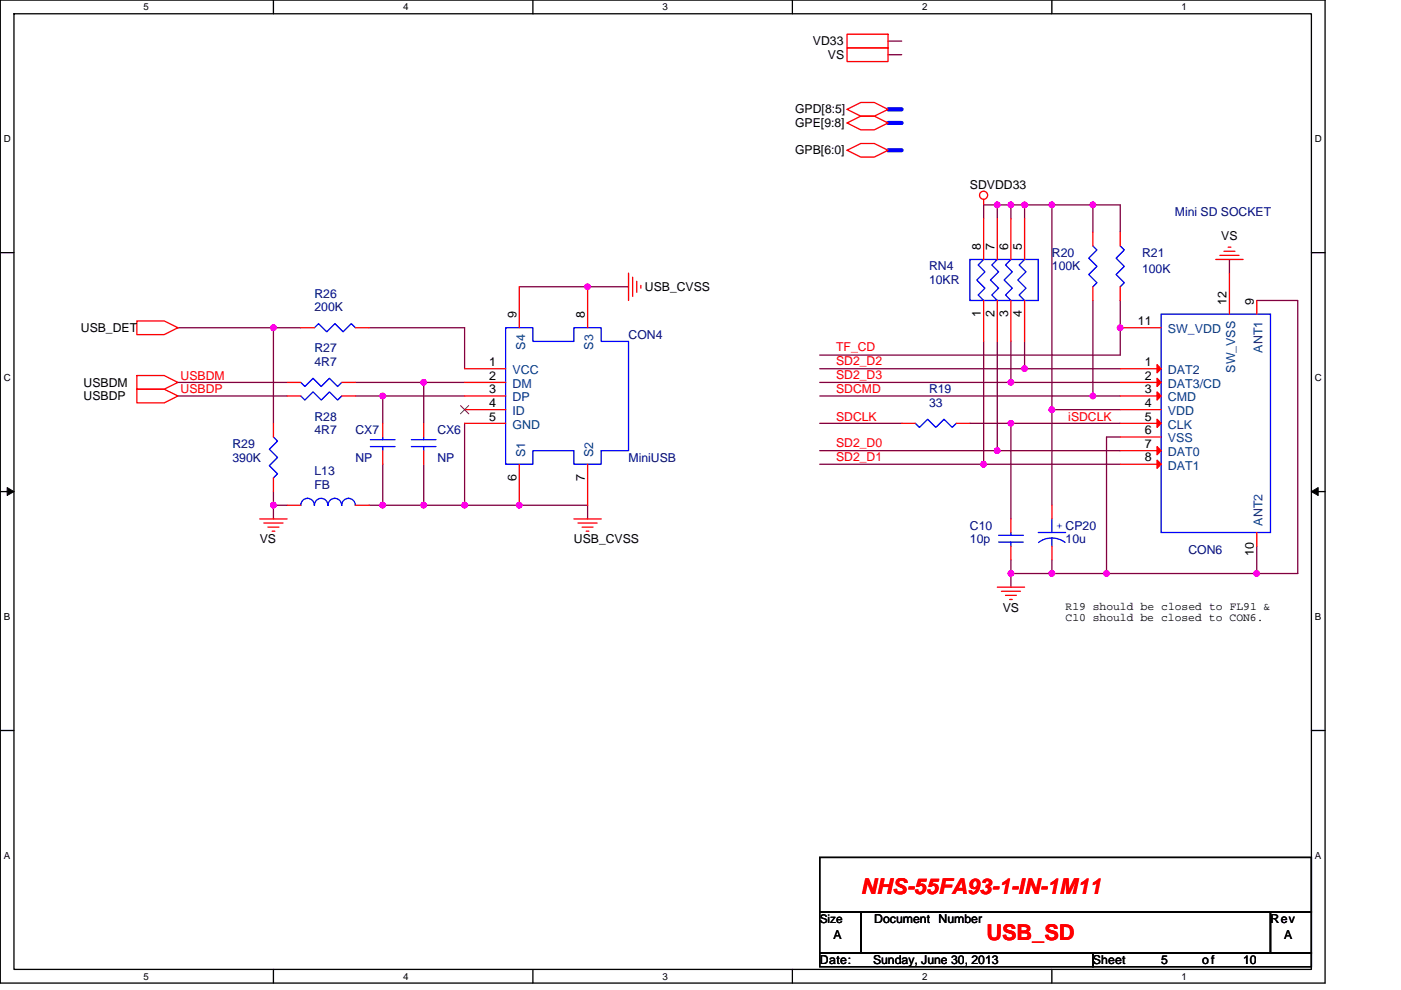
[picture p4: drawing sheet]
<svg xmlns="http://www.w3.org/2000/svg" width="297mm" height="210mm" viewBox="0 0 297 210" stroke-linecap="round" stroke-linejoin="round" font-family="sans-serif">
<path d="M.1 0h280.8v208.5h-280.8zM3 2.9h275v202.7h-275z" fill="none" stroke="#000" stroke-width=".28"/>
<g fill="#fff">
<path d="M30.5 .3h1.1v2.3h-1.1z"/>
<path d="M30.5 205.9h1.1v2.3h-1.1z"/>
</g>
<path d="M58 0v2.9M58 205.6v2.9" fill="none" stroke="#000" stroke-width=".28"/>
<g fill="#fff">
<path d="M85.5 .3h1.1v2.3h-1.1z"/>
<path d="M85.5 205.9h1.1v2.3h-1.1z"/>
</g>
<path d="M113 0v2.9M113 205.6v2.9" fill="none" stroke="#000" stroke-width=".28"/>
<g fill="#fff">
<path d="M140.5 .3h1.1v2.3h-1.1z"/>
<path d="M140.5 205.9h1.1v2.3h-1.1z"/>
</g>
<path d="M168 0v2.9M168 205.6v2.9" fill="none" stroke="#000" stroke-width=".28"/>
<g fill="#fff">
<path d="M195.5 .3h1.2v2.3h-1.2z"/>
<path d="M195.5 205.9h1.2v2.3h-1.2z"/>
</g>
<path d="M223 0v2.9M223 205.6v2.9" fill="none" stroke="#000" stroke-width=".28"/>
<g fill="#fff">
<path d="M250.5 .3h1.2v2.3h-1.2z"/>
<path d="M250.5 205.9h1.2v2.3h-1.2z"/>
<path d="M.8 28.3h1.5v2.3h-1.5z"/>
<path d="M278.8 28.3h1.5v2.3h-1.5z"/>
<path d="M.8 78.9h1.5v2.3h-1.5z"/>
<path d="M278.8 78.9h1.5v2.3h-1.5z"/>
</g>
<path d="M.1 53.6h2.9M278 53.6h2.9" fill="none" stroke="#000" stroke-width=".28"/>
<g fill="#fff">
<path d="M.8 129.6h1.4v2.3h-1.4z"/>
<path d="M278.8 129.6h1.4v2.3h-1.4z"/>
</g>
<path d="M.1 104.3h2.9M278 104.3h2.9" fill="none" stroke="#000" stroke-width=".28"/>
<path d="M1.5 103.4l1.5 .9-1.5 .8zM278 104.3l1.5-.9v1.7z" fill="#000" stroke="#000" stroke-width=".21"/>
<g fill="#fff">
<path d="M.8 180.3h1.4v2.3h-1.4z"/>
<path d="M278.8 180.3h1.4v2.3h-1.4z"/>
</g>
<path d="M.1 154.9h2.9M278 154.9h2.9M173.8 193.4h8.7v8.7h-8.7zM173.8 181.9h104.2v11.5h-104.2zM182.5 193.4h86.9v8.7h-86.9zM269.4 193.4h8.6v8.7h-8.6zM173.8 202.1h57.9v2.9h-57.9zM231.7 202.1h46.3v2.9h-46.3z" fill="none" stroke="#000" stroke-width=".28"/>
<g fill="none" stroke="#800040" stroke-width=".28">
<path d="M188.3 8.7h2.9M188.3 11.6h2.9M211.5 43.5h-2.9v2.9M214.3 43.5h2.9M214.3 43.5h-2.8v2.9M214.3 43.5v2.9M217.2 43.5v2.9M217.2 43.5h5.8M223 43.5h8.7M223 43.5v43.4M231.7 43.5v5.8M231.7 43.5h5.8v5.8"/>
<path d="M260.7 55v2.9M37.7 69.5h20.3M58 69.5v20.3M58 69.5h5.8M78.2 69.5h20.3v8.7M110.1 60.8h23.2M173.8 78.2h43.4M208.6 72.4v26.1M211.5 72.4v23.2M214.3 72.4v8.7M217.2 78.2h20.3M217.2 72.4v5.8"/>
<path d="M231.7 63.7v20.3M237.5 63.7v11.6h-63.7M266.5 63.7h8.6v57.9h-8.6v-5.8M37.7 81.1h23.2M37.7 84h23.2M75.4 81.1h14.4M75.4 84h5.7M81.1 84h17.4M81.1 98.5v8.7M81.1 84v5.8M89.8 81.1h8.7M89.8 98.5v8.7"/>
<path d="M89.8 81.1v8.7M98.5 89.8v17.4M173.8 89.8h17.4M173.8 81.1h40.5M173.8 95.6h37.7M173.8 98.5h34.8M173.8 84h57.9M205.7 89.8h8.6M208.6 98.5h28.9M211.5 95.6h26M214.3 81.1h23.2M214.3 89.8v20.3"/>
<path d="M214.3 89.8h23.2M223 86.9h14.5M223 86.9v20.3M231.7 84h5.8M237.5 92.7h-2.9v28.9M58 107.2v2.9M58 104.3v2.9M58 107.2h2.9M78.2 107.2h11.6M89.8 107.2h8.7M98.5 107.2h26.1v2.9M214.3 118.7v2.9"/>
<path d="M223 118.7v2.9M214.3 121.6h8.7M214.3 121.6v2.9M223 121.6h11.6M234.6 121.6h31.9"/>
</g>
<g fill="#f0f" stroke="#f0f" stroke-width=".28">
<circle cx="58" cy="69.5" r=".57"/>
<circle cx="58" cy="107.1" r=".57"/>
<circle cx="98.5" cy="107.1" r=".57"/>
<circle cx="124.6" cy="60.8" r=".57"/>
<circle cx="81.1" cy="84" r=".57"/>
<circle cx="89.8" cy="81.1" r=".57"/>
<circle cx="81.1" cy="107.1" r=".57"/>
<circle cx="89.8" cy="107.1" r=".57"/>
<circle cx="110.1" cy="107.1" r=".57"/>
<circle cx="214.3" cy="89.8" r=".57"/>
<circle cx="234.6" cy="121.6" r=".57"/>
<circle cx="223" cy="121.6" r=".57"/>
<circle cx="223" cy="86.9" r=".57"/>
<circle cx="214.3" cy="121.6" r=".57"/>
<circle cx="223" cy="43.5" r=".57"/>
<circle cx="231.7" cy="43.5" r=".57"/>
<circle cx="217.2" cy="78.2" r=".57"/>
<circle cx="266.4" cy="121.6" r=".57"/>
<circle cx="208.5" cy="98.5" r=".57"/>
<circle cx="211.4" cy="95.6" r=".57"/>
<circle cx="214.3" cy="81.1" r=".57"/>
<circle cx="231.7" cy="84" r=".57"/>
<circle cx="217.2" cy="43.5" r=".57"/>
<circle cx="211.4" cy="43.5" r=".57"/>
<circle cx="214.3" cy="43.5" r=".57"/>
<circle cx="237.5" cy="69.5" r=".57"/>
</g>
<path d="M188.3 23.2h2.9M188.3 26.1h2.9M188.3 31.9h2.9" fill="none" stroke="#00f" stroke-width=".87"/>
<g fill="none" stroke="#f00" stroke-width=".28">
<path d="M179.6 7.3h8.7v2.9h-8.7zM179.6 10.2h8.7v2.9h-8.7zM179.6 23.2l2.9-1.5h2.9l2.9 1.5-2.9 1.4h-2.9zM179.6 26.1l2.9-1.5h2.9l2.9 1.5-2.9 1.4h-2.9zM179.6 31.9l2.9-1.5h2.9l2.9 1.5-2.9 1.4h-2.9zM133.3 57.9v5.8M134.1 58.8v4.1M135 59.7v2.3M208.6 42.3v1.2M208.6 46.4v8.6M211.5 46.4v8.6M214.3 46.4v8.6"/>
<path d="M217.2 46.4v8.6M231.7 49.3v2.9M237.5 49.3v2.9M257.8 55h5.8M258.6 54.2h4.1M259.5 53.3h2.3M260.4 52.4h.6M260.7 57.9v8.7M29 79.7h5.8l2.9 1.4-2.9 1.4h-5.8zM29 68.1h5.8l2.9 1.4-2.9 1.5h-5.8zM63.8 69.5h2.9M75.4 69.5h2.8"/>
<path d="M98.5 78.2h8.7M110.1 60.8v8.7M124.6 60.8v8.7M135.9 60.5v.6M208.6 63.7v8.7M211.5 63.7v8.7M214.3 63.7v8.7M217.2 63.7v8.7M231.7 60.8v2.9M237.5 78.2h8.7M237.5 69.5h8.7M237.5 60.8v2.9"/>
<path d="M266.5 63.7v2.9M29 82.5h5.8l2.9 1.5-2.9 1.4h-5.8zM58 89.8v2.9M60.9 84h2.9M60.9 81.1h2.9M72.5 84h2.9M72.5 81.1h2.9M81.1 89.8v2.9M81.1 95.6v2.9M89.8 89.8v2.9M89.8 95.6v2.9M98.5 81.1h8.7"/>
<path d="M98.5 84h8.7M98.5 86.9h8.7M98.5 89.8h8.7M110.1 98.5v8.7M124.6 98.5v8.7M191.2 89.8h2.9M202.8 89.8h2.9M237.5 98.5h8.7M237.5 95.6h8.7M237.5 92.7h8.7M237.5 89.8h8.7M237.5 86.9h8.7"/>
<path d="M237.5 84h8.7M237.5 81.1h8.7M55.1 110.1h5.8M55.9 110.9h4.1M56.8 111.8h2.3M57.7 112.7h.6M58 101.4v2.9M60.9 107.2h2.9M75.4 107.2h2.8M121.7 110.1h5.8M122.6 110.9h4M123.4 111.8h2.3"/>
<path d="M124.3 112.7h.6M214.3 110.1v2.8M214.3 115.8v2.9M223 107.2v2.9M223 115.8v2.9M266.5 112.9v2.9M211.5 124.5h5.7M212.3 125.4h4.1M213.2 126.3h2.3M214.1 127.1h.5"/>
<circle cx="208.5" cy="41.4" r=".86"/>
</g>
<g fill="none" stroke="#00f" stroke-width=".28">
<path d="M205.7 55h14.4v8.7h-14.4zM208.6 55l-1.2 1.2 1.4 1.5-1.7 1.7 1.7 1.7-1.4 1.5 1.2 1.1M211.5 55l-1.2 1.2 1.4 1.5-1.7 1.7 1.7 1.7-1.4 1.5 1.2 1.1M214.3 55l-1.1 1.2 1.4 1.5-1.7 1.7 1.7 1.7-1.4 1.5 1.1 1.1M217.2 55l-1.1 1.2 1.4 1.5-1.7 1.7 1.7 1.7-1.4 1.5 1.1 1.1M231.7 52.2l.9 .8-1.8 1.8 1.8 1.7-1.8 1.7 1.8 1.8-.9 .8M237.5 52.2l.9 .8-1.8 1.8 1.8 1.7-1.8 1.7 1.8 1.8-.9 .8M66.7 69.5l.8-.9 1.8 1.8 1.7-1.8 1.7 1.8 1.8-1.8 .9 .9M107.2 69.5h5.8v2.9h8.7v-2.9h5.8v2.9h5.8v23.2h-5.8v2.9h-5.8v-2.9h-8.7v2.9h-5.8zM246.2 66.6h23.2v46.3h-23.2zM58 92.7l.8 .9-1.7 1.7 1.7 1.7-1.7 1.8 1.7 1.7-.8 .9M63.8 84l.8 .9 1.8-1.8 1.7 1.8 1.7-1.8 1.8 1.8 .9-.9"/>
<path d="M63.8 81.1l.8 .9 1.8-1.8 1.7 1.8 1.7-1.8 1.8 1.8 .9-.9M78.5 94.7h5.3M78.5 93.3h5.3M81.1 92.7v.6M81.1 94.7v.9M87.2 94.7h5.2M87.2 93.3h5.2M89.8 92.7v.6M89.8 94.7v.9M194.1 89.8l.8 .9 1.8-1.8 1.7 1.8 1.7-1.8 1.8 1.8 .9-.9M66.7 107.1v.1a1.44 1.44 0 0 0-1.5-1.5 1.43 1.43 0 0 0-1.4 1.5v-.1M72.4 107.1v.1a1.44 1.44 0 0 0-1.4-1.5 1.43 1.43 0 0 0-1.4 1.5h-.1a1.43 1.43 0 0 0-1.4-1.5 1.43 1.43 0 0 0-1.4 1.5v-.1"/>
<path d="M75.3 107.1v.1a1.44 1.44 0 0 0-1.4-1.5 1.43 1.43 0 0 0-1.4 1.5v-.1M211.7 115h5.3M211.7 113.5h5.3M214.3 112.9v.6M214.3 115v.8M220.1 112.9h5.8M220.2 115.1a4.6 4.6 0 0 1 5.6 0M223 114.1v1.7M223 110.1v2.8"/>
</g>
<g fill="#f00" stroke="#f00" stroke-width=".28">
<path d="M245.3 97.6l.9 .9-.9 .8z"/>
<path d="M245.3 94.7l.9 .9-.9 .9z"/>
<path d="M245.3 88.9l.9 .9-.9 .9z"/>
<path d="M245.3 83.1l.9 .9-.9 .9z"/>
<path d="M245.3 80.2l.9 .9-.9 .9z"/>
<path d="M245.3 77.3l.9 .9-.9 .9z"/>
</g>
<path d="M97.6 86l1.8 1.8M99.4 86l-1.8 1.8" fill="none" stroke="#804000" stroke-width=".21"/>
<g font-size="4.6" fill="#f00">
<text x="182.5" y="189.6">NHS-55FA93-1-IN-1M11</text>
<text x="209.1" y="199.5">USB_SD</text>
</g>
<g font-size="2.6">
<text x="172.4" y="9.6">VD33</text>
<text x="175.5" y="12.5">VS</text>
<text x="168.6" y="24.1">GPD[8:5]</text>
<text x="168.6" y="27">GPE[9:8]</text>
<text x="168.6" y="32.8">GPB[6:0]</text>
<text x="205.7" y="40">SDVDD33</text>
<text x="208" y="53" transform="rotate(-90 208 53)">8</text>
<text x="210.9" y="53" transform="rotate(-90 210.9 53)">7</text>
<text x="213.7" y="53" transform="rotate(-90 213.7 53)">6</text>
<text x="216.6" y="53" transform="rotate(-90 216.6 53)">5</text>
<text x="258.9" y="51">VS</text>
<text x="136.7" y="61.7">USB_CVSS</text>
<text x="260.1" y="64.6" transform="rotate(-90 260.1 64.6)">12</text>
<text x="265.9" y="64.6" transform="rotate(-90 265.9 64.6)">9</text>
<text x="17.1" y="70.4">USB_DET</text>
<text x="109.5" y="67.5" transform="rotate(-90 109.5 67.5)">9</text>
<text x="124" y="67.5" transform="rotate(-90 124 67.5)">8</text>
<text x="208" y="67.2" transform="rotate(-90 208 67.2)">1</text>
<text x="210.9" y="67.2" transform="rotate(-90 210.9 67.2)">2</text>
<text x="213.7" y="67.2" transform="rotate(-90 213.7 67.2)">3</text>
<text x="216.6" y="67.2" transform="rotate(-90 216.6 67.2)">4</text>
<text x="241.2" y="68.9">11</text>
<text x="103.7" y="77.6">1</text>
<text x="242.7" y="77.6">1</text>
<text x="17.7" y="82">USBDM</text>
<text x="103.7" y="80.5">2</text>
<text x="103.7" y="83.4">3</text>
<text x="242.7" y="83.4">3</text>
<text x="242.7" y="80.5">2</text>
<text x="17.7" y="84.9">USBDP</text>
<text x="103.7" y="86.3">4</text>
<text x="103.7" y="89.2">5</text>
<text x="242.7" y="89.2">5</text>
<text x="242.7" y="86.3">4</text>
<text x="242.7" y="95">7</text>
<text x="242.7" y="92.1">6</text>
<text x="109.5" y="102" transform="rotate(-90 109.5 102)">6</text>
<text x="124" y="102" transform="rotate(-90 124 102)">7</text>
<text x="242.7" y="97.9">8</text>
<text x="55.1" y="115.3">VS</text>
<text x="121.7" y="115.3">USB_CVSS</text>
<text x="265.9" y="117.9" transform="rotate(-90 265.9 117.9)">10</text>
<text x="212.6" y="129.8">VS</text>
<text x="185.4" y="195.8">Document Number</text>
<text x="269.4" y="195.8">Rev</text>
<text x="176.7" y="199.3">A</text>
<text x="272.2" y="199.3">A</text>
<text x="173.8" y="204.5">Date:</text>
<text x="185.1" y="204.5">Sunday, June 30, 2013</text>
<text x="231.7" y="204.5">Sheet</text>
<text x="246.2" y="204.5">5</text>
<text x="254.9" y="204.5">of</text>
<text x="263.6" y="204.5">10</text>
</g>
<g font-size="2.6" fill="#000080">
<text x="249.1" y="45.8">Mini SD SOCKET</text>
<text x="197" y="57.4">RN4</text>
<text x="223" y="54.5">R20</text>
<text x="223" y="57.4">100K</text>
<text x="242.1" y="54.5">R21</text>
<text x="242.1" y="58">100K</text>
<text x="66.7" y="63.2">R26</text>
<text x="197" y="60.3">10KR</text>
<text x="66.7" y="66.1">200K</text>
<text x="133.3" y="71.8">CON4</text>
<text x="66.7" y="74.7">R27</text>
<text x="66.7" y="77.6">4R7</text>
<text x="197" y="83.4">R19</text>
<text x="66.7" y="89.2">R28</text>
<text x="197" y="86.3">33</text>
<text x="49.3" y="95">R29</text>
<text x="66.7" y="92.1">4R7</text>
<text x="75.3" y="92.1">CX7</text>
<text x="92.7" y="92.1">CX6</text>
<text x="49.3" y="97.9">390K</text>
<text x="66.7" y="100.8">L13</text>
<text x="75.3" y="97.9">NP</text>
<text x="92.7" y="97.9">NP</text>
<text x="133.3" y="97.9">MiniUSB</text>
<text x="66.7" y="103.7">FB</text>
<text x="205.7" y="112.4">C10</text>
<text x="205.7" y="115.3">10p</text>
<text x="225.9" y="115.3">10u</text>
<text x="252" y="117.6">CON6</text>
</g>
<g font-size="2.6" fill="#004080">
<text x="247.6" y="70.7">SW_VDD</text>
<text x="111.3" y="74.2" transform="rotate(-90 111.3 74.2)">S4</text>
<text x="125.8" y="74.2" transform="rotate(-90 125.8 74.2)">S3</text>
<text x="267.7" y="74.8" transform="rotate(-90 267.7 74.8)">ANT1</text>
<text x="108.6" y="79.4">VCC</text>
<text x="108.6" y="82.3">DM</text>
<text x="247.6" y="82.3">DAT3/CD</text>
<text x="247.6" y="79.4">DAT2</text>
<text x="261.9" y="79.1" transform="rotate(-90 261.9 79.1)">SW_VSS</text>
<text x="108.6" y="85.2">DP</text>
<text x="108.6" y="88.1">ID</text>
<text x="247.6" y="88.1">VDD</text>
<text x="247.6" y="85.2">CMD</text>
<text x="108.6" y="91">GND</text>
<text x="247.6" y="93.9">VSS</text>
<text x="247.6" y="91">CLK</text>
<text x="111.3" y="97" transform="rotate(-90 111.3 97)">S1</text>
<text x="125.8" y="97" transform="rotate(-90 125.8 97)">S2</text>
<text x="247.6" y="99.6">DAT1</text>
<text x="247.6" y="96.8">DAT0</text>
<text x="267.7" y="111.5" transform="rotate(-90 267.7 111.5)">ANT2</text>
</g>
<g font-size="2.6" fill="#f00">
<text x="177.3" y="77.4">SD2_D2</text>
<text x="177.3" y="74.5">TF_CD</text>
<text x="38.3" y="80.5">USBDM</text>
<text x="38.3" y="83.4">USBDP</text>
<text x="177.3" y="80.3">SD2_D3</text>
<text x="177.3" y="83.4">SDCMD</text>
<text x="177.3" y="89.2">SDCLK</text>
<text x="226.5" y="89.2">iSDCLK</text>
<text x="177.3" y="94.8">SD2_D0</text>
<text x="177.3" y="97.7">SD2_D1</text>
</g>
<text font-size="2.5" x="173.8" y="195.7">Size</text>
<text font-size="2.4" fill="#00f" x="223.9" y="112.3">+ CP20</text>
<g font-size="2.4">
<text x="225.9" y="129.3">R19 should be closed to FL91 &amp;</text>
<text x="225.9" y="131.8">C10 should be closed to CON6.</text>
</g>
<g font-size="2.1">
<text x="30.5" y="2.2">5</text>
<text x="85.5" y="2.2">4</text>
<text x="140.5" y="2.2">3</text>
<text x="195.5" y="2.2">2</text>
<text x="250.5" y="2.2">1</text>
<text x=".8" y="30.1">D</text>
<text x="278.8" y="30.1">D</text>
<text x=".8" y="80.8">C</text>
<text x="278.8" y="80.8">C</text>
<text x=".8" y="131.4">B</text>
<text x="278.8" y="131.4">B</text>
<text x=".8" y="182.1">A</text>
<text x="278.8" y="182.1">A</text>
<text x="30.5" y="207.8">5</text>
<text x="85.5" y="207.8">4</text>
<text x="140.5" y="207.8">3</text>
<text x="195.5" y="207.8">2</text>
<text x="250.5" y="207.8">1</text>
</g>
</svg>
